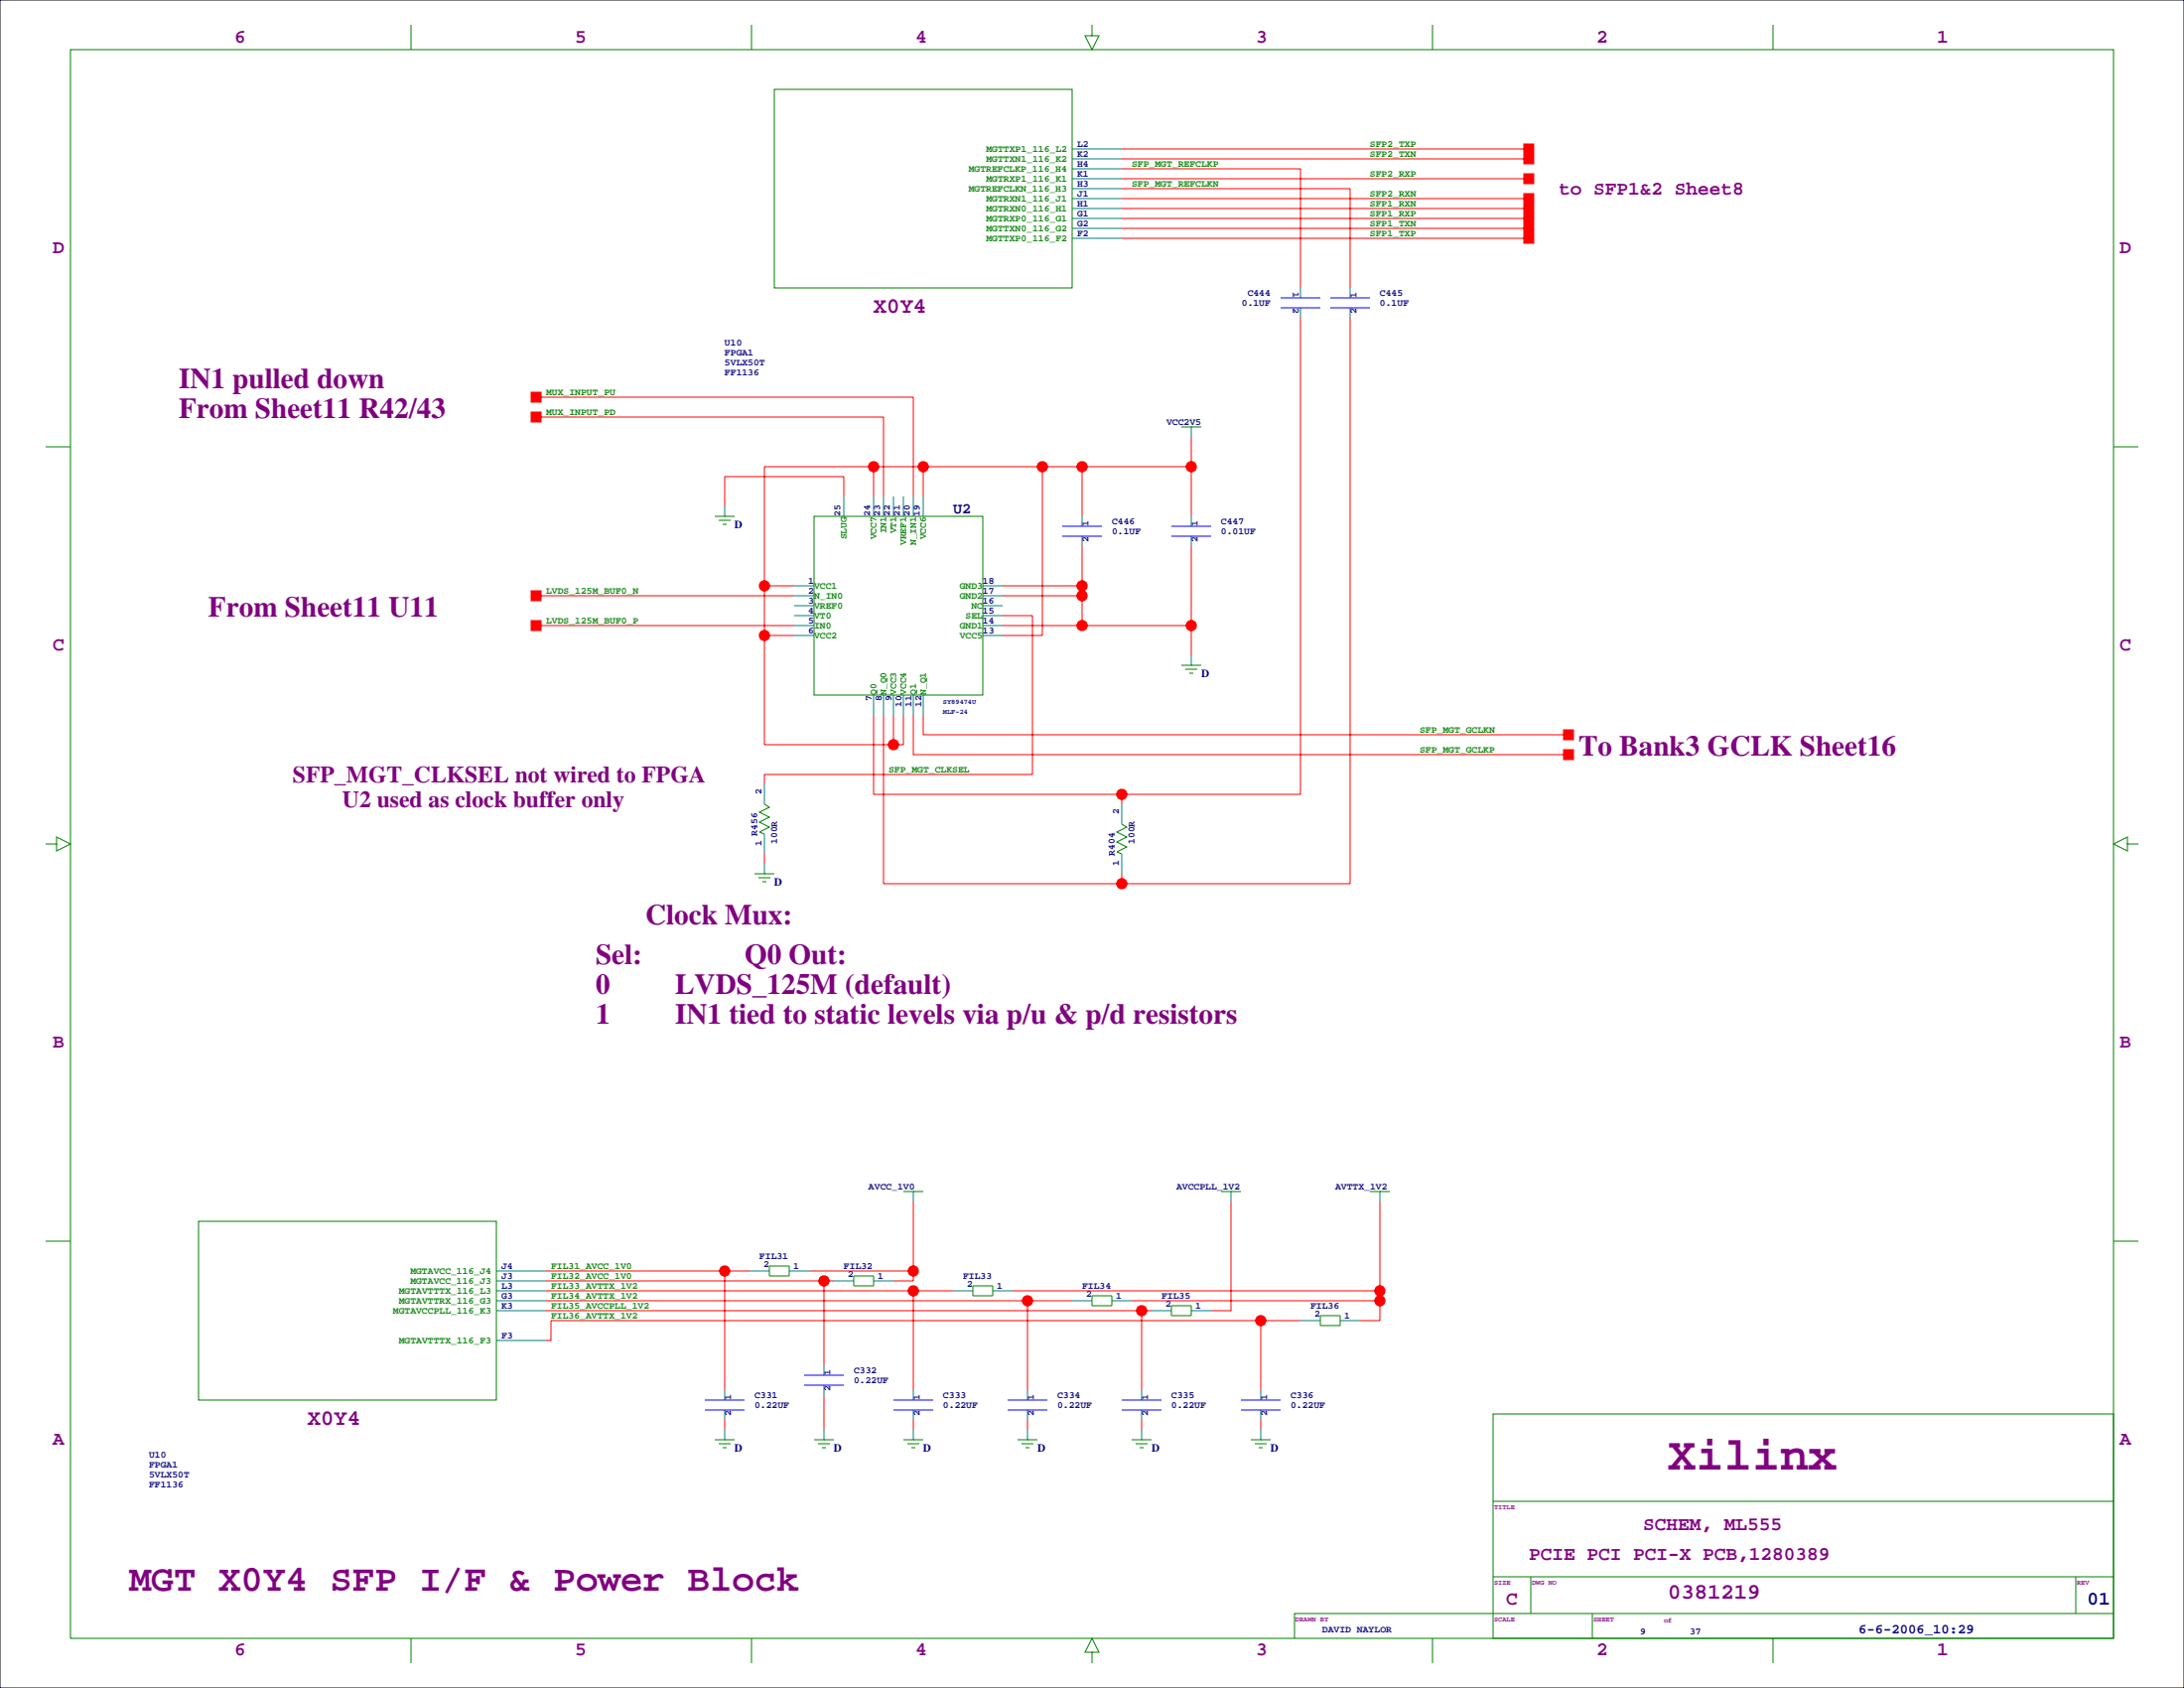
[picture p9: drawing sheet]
<svg xmlns="http://www.w3.org/2000/svg" width="559mm" height="432mm" viewBox="0 0 559 432" stroke-linecap="round" stroke-linejoin="round" font-family="sans-serif">
<path d="M0 0h558.8v431.8h-558.8z" fill="none" stroke="#000" stroke-width=".25"/>
<g fill="none" stroke="#f00" stroke-width=".25">
<path d="M287 38.1h104.2M287 48.3h58.4v25.4M287 43.2h45.7v30.5M287 58.4h104.2M287 55.9h104.2M287 53.3h104.2M287 50.8h104.2M287 45.7h104.2M287 40.6h104.2M287 61h104.2M332.7 81.3v121.9h-109.2v-20.3M345.4 81.3v144.8h-119.3v-43.2"/>
<path d="M137.2 101.6h96.5v25.4M137.2 106.7h88.9v20.3M223.5 119.4v7.6M236.2 119.4v7.6M266.7 119.4v43.2h-10.2M276.9 119.4v12.7M304.8 119.4h-109.2v71.1h35.5v-7.6M304.8 111.8v20.3M215.9 127v-5.1h-30.5v7.6M276.9 139.7v20.3M304.8 139.7v27.9M137.2 152.4h66"/>
<path d="M195.6 149.9h7.6M256.5 157.5h7.7v40.6h-68.6v2.6M256.5 152.4h20.4M256.5 149.9h20.4M137.2 160h66M195.6 162.6h7.6M256.5 160h48.3M228.6 182.9v7.6M233.7 182.9v10.1h167.6M236.2 182.9v5.1h165.1M195.6 218.4v2.6M287 203.2v2.5"/>
<path d="M287 223.5v2.6M233.7 307.3v20.4h-5.1M315 307.3v28h-5.1M353.1 307.3v30.5h-5.1M139.7 330.2h104.1M139.7 332.7h134.6M139.7 335.3h154.9M139.7 325.1h52.1M139.7 327.7h73.7M185.4 325.1v30.5M207 325.1h26.7M210.8 327.7v21.5"/>
<path d="M233.7 330.2v25.4M259.1 330.2h94M262.9 332.7v22.9M289.6 332.7h63.5M292.1 335.3v20.3M322.6 337.8v17.8M332.7 337.8h-191.7v5.1h-1.3M210.8 356.9v8.9M185.4 363.2v2.6M233.7 363.2v2.6M262.9 363.2v2.6M292.1 363.2v2.6"/>
<path d="M322.6 363.2v2.6"/>
<circle cx="223.5" cy="119.4" r="1.27"/>
<circle cx="236.2" cy="119.4" r="1.27"/>
<circle cx="266.7" cy="119.4" r="1.27"/>
<circle cx="276.9" cy="119.4" r="1.27"/>
<circle cx="304.8" cy="119.4" r="1.27"/>
<circle cx="195.6" cy="149.9" r="1.27"/>
<circle cx="276.9" cy="149.9" r="1.27"/>
<circle cx="276.9" cy="152.4" r="1.27"/>
<circle cx="195.6" cy="162.6" r="1.27"/>
<circle cx="276.9" cy="160" r="1.27"/>
<circle cx="304.8" cy="160" r="1.27"/>
<circle cx="228.6" cy="190.5" r="1.27"/>
<circle cx="287" cy="203.2" r="1.27"/>
<circle cx="287" cy="226.1" r="1.27"/>
<circle cx="185.4" cy="325.1" r="1.27"/>
<circle cx="210.8" cy="327.7" r="1.27"/>
<circle cx="233.7" cy="325.1" r="1.27"/>
<circle cx="233.7" cy="330.2" r="1.27"/>
<circle cx="262.9" cy="332.7" r="1.27"/>
<circle cx="292.1" cy="335.3" r="1.27"/>
<circle cx="322.6" cy="337.8" r="1.27"/>
<circle cx="353.1" cy="330.2" r="1.27"/>
<circle cx="353.1" cy="332.7" r="1.27"/>
</g>
<g fill="#f00" stroke="#f00" stroke-width=".25">
<path d="M389.9 59.7h2.5v2.5h-2.5z" fill-rule="evenodd"/>
<path d="M389.9 57.1h2.5v2.6h-2.5z" fill-rule="evenodd"/>
<path d="M389.9 54.6h2.5v2.5h-2.5z" fill-rule="evenodd"/>
<path d="M389.9 52.1h2.5v2.5h-2.5z" fill-rule="evenodd"/>
<path d="M389.9 36.8h2.5v2.6h-2.5z" fill-rule="evenodd"/>
<path d="M389.9 49.5h2.5v2.6h-2.5z" fill-rule="evenodd"/>
<path d="M389.9 44.4h2.5v2.6h-2.5z" fill-rule="evenodd"/>
<path d="M389.9 39.4h2.5v2.5h-2.5z" fill-rule="evenodd"/>
<path d="M400 186.7h2.6v2.5h-2.6z" fill-rule="evenodd"/>
<path d="M400 191.8h2.6v2.5h-2.6z" fill-rule="evenodd"/>
<path d="M135.9 158.8h2.5v2.5h-2.5z" fill-rule="evenodd"/>
<path d="M135.9 151.1h2.5v2.6h-2.5z" fill-rule="evenodd"/>
<path d="M135.9 105.4h2.5v2.5h-2.5z" fill-rule="evenodd"/>
<path d="M135.9 100.3h2.5v2.6h-2.5z" fill-rule="evenodd"/>
<circle cx="353.1" cy="330.2" r="1.27"/>
<circle cx="353.1" cy="332.7" r="1.27"/>
<circle cx="233.7" cy="325.1" r="1.27"/>
<circle cx="287" cy="226.1" r="1.27"/>
<circle cx="287" cy="203.2" r="1.27"/>
<circle cx="276.9" cy="149.9" r="1.27"/>
<circle cx="276.9" cy="152.4" r="1.27"/>
<circle cx="276.9" cy="160" r="1.27"/>
<circle cx="304.8" cy="160" r="1.27"/>
<circle cx="185.4" cy="325.1" r="1.27"/>
<circle cx="210.8" cy="327.7" r="1.27"/>
<circle cx="233.7" cy="330.2" r="1.27"/>
<circle cx="262.9" cy="332.7" r="1.27"/>
<circle cx="322.6" cy="337.8" r="1.27"/>
<circle cx="292.1" cy="335.3" r="1.27"/>
<circle cx="304.8" cy="119.4" r="1.27"/>
<circle cx="276.9" cy="119.4" r="1.27"/>
<circle cx="266.7" cy="119.4" r="1.27"/>
<circle cx="236.2" cy="119.4" r="1.27"/>
<circle cx="223.5" cy="119.4" r="1.27"/>
<circle cx="195.6" cy="149.9" r="1.27"/>
<circle cx="195.6" cy="162.6" r="1.27"/>
<circle cx="228.6" cy="190.5" r="1.27"/>
</g>
<g fill="none" stroke="#008080" stroke-width=".25">
<path d="M274.3 38.1h12.7M274.3 58.4h12.7M274.3 55.9h12.7M274.3 53.3h12.7M274.3 50.8h12.7M274.3 48.3h12.7M274.3 45.7h12.7M274.3 43.2h12.7M274.3 40.6h12.7M274.3 61h12.7M332.7 73.7v2.5M332.7 78.7v2.6"/>
<path d="M345.4 73.7v2.5M345.4 78.7v2.6M304.8 109.2v2.6M185.4 129.5v2.6M215.9 127v5.1M223.5 127v5.1M226.1 127v5.1M228.6 127v5.1M231.1 127v5.1M233.7 127v5.1M236.2 127v5.1M276.9 132.1v2.5"/>
<path d="M276.9 137.2v2.5M304.8 132.1v2.5M304.8 137.2v2.5M203.2 152.4h5.1M203.2 149.9h5.1M203.2 154.9h5.1M203.2 157.5h5.1M251.5 152.4h5M251.5 149.9h5M251.5 154.9h5M251.5 157.5h5M203.2 162.6h5.1"/>
<path d="M203.2 160h5.1M223.5 177.8v5.1M226.1 177.8v5.1M228.6 177.8v5.1M231.1 177.8v5.1M233.7 177.8v5.1M236.2 177.8v5.1M251.5 162.6h5M251.5 160h5M304.8 167.6v2.6M195.6 200.7v5M195.6 213.4v5"/>
<path d="M287 205.7v5.1M287 218.4v5.1M195.6 221v2.5M233.7 304.8v2.5M315 304.8v2.5M353.1 304.8v2.5M127 335.3h12.7M127 332.7h12.7M127 330.2h12.7M127 327.7h12.7M127 325.1h12.7M191.8 325.1h5"/>
<path d="M201.9 325.1h5.1M213.4 327.7h5M223.5 327.7h5.1M243.8 330.2h5.1M254 330.2h5.1M274.3 332.7h5.1M284.5 332.7h5.1M294.6 335.3h5.1M304.8 335.3h5.1M332.7 337.8h5.1M342.9 337.8h5.1M127 342.9h12.7"/>
<path d="M185.4 355.6v2.5M210.8 349.2v2.6M210.8 354.3v2.6M233.7 355.6v2.5M262.9 355.6v2.5M292.1 355.6v2.5M322.6 355.6v2.5M185.4 360.7v2.5M185.4 365.8v2.5M210.8 365.8v2.5M233.7 360.7v2.5M233.7 365.8v2.5"/>
<path d="M262.9 360.7v2.5M262.9 365.8v2.5M292.1 360.7v2.5M292.1 365.8v2.5M322.6 360.7v2.5M322.6 365.8v2.5"/>
</g>
<g fill="none" stroke="#008000" stroke-width=".25">
<path d="M18 12.7h522.8v406.4h-522.8zM105.2 6.3v6.4M192.3 6.3v6.4M279.4 6.3v2.8h1.8l-1.8 3.6-1.8-3.6h1.8M366.5 6.3v6.4M453.6 6.3v6.4M198.1 22.9h76.2v50.8h-76.2zM11.7 114.3h6.3M302.3 109.2h5M304.8 109.2h.1M540.8 114.3h6.3M182.9 132.1h5.1"/>
<path d="M183.9 133.1h3M184.9 134.1h1M185.4 132.1h.1M208.3 132.1h43.2v45.7h-43.2zM302.3 170.2h5M303.3 171.2h3M304.3 172.2h1M304.8 170.2h.1M11.7 215.9h2.8v-1.8l3.5 1.8-3.5 1.8v-1.8M195.6 205.7l1.2 .8-2.5 1.3 2.5 1.2-2.5 1.3 2.5 1.3-2.5 1.3 1.3 .5M287 210.8l1.3 .8-2.5 1.3 2.5 1.2-2.5 1.3 2.5 1.3-2.5 1.2 1.2 .5M544.3 215.9v-1.8l-3.5 1.8 3.5 1.8v-1.8h2.8"/>
<path d="M193 223.5h5.1M194.1 224.5h3M195.1 225.6h1M195.6 223.5h.1M11.7 317.5h6.3M50.8 312.4h76.2v45.7h-76.2zM231.1 304.8h5.1M233.7 304.8h.1M312.4 304.8h5.1M315 304.8h.1M350.5 304.8h5.1M353.1 304.8h.1"/>
<path d="M540.8 317.5h6.3M196.8 323.8h5.1v2.6h-5.1zM218.4 326.4h5.1v2.5h-5.1zM248.9 328.9h5.1v2.6h-5.1zM279.4 331.5h5.1v2.5h-5.1zM299.7 334h5.1v2.5h-5.1zM337.8 336.5h5.1v2.6h-5.1zM182.9 368.3h5.1M183.9 369.3h3M184.9 370.3h1M185.4 368.3h.1M208.3 368.3h5.1"/>
<path d="M209.3 369.3h3M210.3 370.3h1M210.8 368.3h.1M231.1 368.3h5.1M232.2 369.3h3M233.2 370.3h1M233.7 368.3h.1M260.3 368.3h5.1M261.4 369.3h3M262.4 370.3h1M262.9 368.3h.1M289.6 368.3h5"/>
<path d="M290.6 369.3h3M291.6 370.3h1M292.1 368.3h.1M320 368.3h5.1M321.1 369.3h3M322.1 370.3h1M322.6 368.3h.1M382 361.7h158.8v57.4h-158.8zM382 384h158.8M105.2 419.1v6.3M192.3 419.1v6.3M366.5 419.1v6.3"/>
<path d="M382 403.4h158.8M391.7 403.4v9.3M407.4 412.7v6.4M453.6 419.1v6.3M531.1 403.4v9.3M540.8 412.7h-209.6v6.4M279.4 422.7h1.8l-1.8-3.6-1.8 3.6h1.8v2.7"/>
</g>
<g fill="none" stroke="#00f" stroke-width=".25">
<path d="M327.7 76.2h10.1M327.7 78.7h10.1M340.4 76.2h10.1M340.4 78.7h10.1M271.8 134.6h10.1M271.8 137.2h10.1M299.7 134.6h10.2M299.7 137.2h10.2M180.3 358.1h10.2M205.7 351.8h10.2M205.7 354.3h10.2M228.6 358.1h10.2"/>
<path d="M257.8 358.1h10.2M287 358.1h10.2M317.5 358.1h10.2M180.3 360.7h10.2M228.6 360.7h10.2M257.8 360.7h10.2M287 360.7h10.2M317.5 360.7h10.2"/>
</g>
<text font-size="12" fill="#800080" x="426.7" y="376">Xilinx</text>
<text font-size="9.5" fill="#800080" x="33" y="407">MGT X0Y4 SFP I/F &amp; Power Block</text>
<g font-size="7.4" fill="#800080">
<text x="45.7" y="99.4">IN1 pulled down</text>
<text x="45.7" y="107">From Sheet11 R42/43</text>
<text x="53.3" y="157.8">From Sheet11 U11</text>
<text x="403.9" y="193.4">To Bank3 GCLK Sheet16</text>
<text x="165.1" y="236.6">Clock Mux:</text>
<text x="152.4" y="246.7">Sel:</text>
<text x="190.5" y="246.7">Q0 Out:</text>
<text x="152.4" y="254.4">0</text>
<text x="172.8" y="254.4">LVDS_125M (default)</text>
<text x="152.4" y="262">1</text>
<text x="172.8" y="262">IN1 tied to static levels via p/u &amp; p/d resistors</text>
</g>
<g font-size="6" fill="#800080">
<text x="74.9" y="200.2">SFP_MGT_CLKSEL not wired to FPGA</text>
<text x="87.6" y="206.5">U2 used as clock buffer only</text>
</g>
<g font-size="5.6" fill="#800080">
<text x="223.5" y="80.1">X0Y4</text>
<text x="78.7" y="364.6">X0Y4</text>
<text x="426.7" y="409.1">0381219</text>
</g>
<g font-size="4.9" fill="#800080">
<text x="60" y="11">6</text>
<text x="147.1" y="11">5</text>
<text x="234.2" y="11">4</text>
<text x="321.4" y="11">3</text>
<text x="408.5" y="11">2</text>
<text x="495.6" y="11">1</text>
<text x="398.8" y="49.8">to SFP1&amp;2 Sheet8</text>
<text x="13.5" y="64.9">D</text>
<text x="542.3" y="64.9">D</text>
<text x="13.5" y="166.5">C</text>
<text x="542.3" y="166.5">C</text>
<text x="13.5" y="268.1">B</text>
<text x="542.3" y="268.1">B</text>
<text x="13.5" y="369.7">A</text>
<text x="542.3" y="369.7">A</text>
<text x="420.4" y="391.4">SCHEM, ML555</text>
<text x="391.2" y="399">PCIE PCI PCI-X PCB,1280389</text>
<text x="385.4" y="410.6">C</text>
<text x="60" y="423.5">6</text>
<text x="147.1" y="423.5">5</text>
<text x="234.2" y="423.5">4</text>
<text x="321.4" y="423.5">3</text>
<text x="408.5" y="423.5">2</text>
<text x="495.6" y="423.5">1</text>
</g>
<text font-size="4.9" fill="#000080" x="534" y="410.6">01</text>
<text font-size="3.9" fill="#000080" x="243.8" y="131.3">U2</text>
<text font-size="3.5" fill="#000080" x="475.5" y="417.9">6-6-2006_10:29</text>
<g font-size="2.8" fill="#000080">
<text x="188" y="135.1">D</text>
<text x="307.3" y="173.2">D</text>
<text x="198.1" y="226.5">D</text>
<text x="188" y="371.3">D</text>
<text x="213.4" y="371.3">D</text>
<text x="236.2" y="371.3">D</text>
<text x="265.4" y="371.3">D</text>
<text x="294.6" y="371.3">D</text>
<text x="325.1" y="371.3">D</text>
</g>
<g font-size="2.5" fill="#008000">
<text x="252.3" y="41.3">MGTTXN1_116_K2</text>
<text x="252.3" y="38.8">MGTTXP1_116_L2</text>
<text x="350.5" y="40.1">SFP2_TXN</text>
<text x="350.5" y="37.6">SFP2_TXP</text>
<text x="247.9" y="43.9">MGTREFCLKP_116_H4</text>
<text x="252.3" y="46.4">MGTRXP1_116_K1</text>
<text x="289.6" y="42.7">SFP_MGT_REFCLKP</text>
<text x="289.6" y="47.8">SFP_MGT_REFCLKN</text>
<text x="350.5" y="45.2">SFP2_RXP</text>
<text x="247.9" y="49">MGTREFCLKN_116_H3</text>
<text x="252.3" y="51.5">MGTRXN1_116_J1</text>
<text x="350.5" y="50.3">SFP2_RXN</text>
<text x="350.5" y="52.8">SFP1_RXN</text>
<text x="252.3" y="59.1">MGTTXN0_116_G2</text>
<text x="252.3" y="56.6">MGTRXP0_116_G1</text>
<text x="252.3" y="54">MGTRXN0_116_H1</text>
<text x="350.5" y="55.4">SFP1_RXP</text>
<text x="350.5" y="57.9">SFP1_TXN</text>
<text x="252.3" y="61.7">MGTTXP0_116_F2</text>
<text x="350.5" y="60.5">SFP1_TXP</text>
<text x="139.7" y="101.1">MUX_INPUT_PU</text>
<text x="139.7" y="106.2">MUX_INPUT_PD</text>
<text x="226.8" y="136.5" transform="rotate(-90 226.8 136.5)">IN1</text>
<text x="229.3" y="136.5" transform="rotate(-90 229.3 136.5)">VT1</text>
<text x="216.6" y="138" transform="rotate(-90 216.6 138)">SLUG</text>
<text x="224.2" y="138" transform="rotate(-90 224.2 138)">VCC7</text>
<text x="231.8" y="139.5" transform="rotate(-90 231.8 139.5)">VREF1</text>
<text x="234.4" y="139.5" transform="rotate(-90 234.4 139.5)">N_IN1</text>
<text x="236.9" y="138" transform="rotate(-90 236.9 138)">VCC6</text>
<text x="139.7" y="151.9">LVDS_125M_BUF0_N</text>
<text x="208.3" y="150.6">VCC1</text>
<text x="208.3" y="153.1">N_IN0</text>
<text x="208.3" y="155.6">VREF0</text>
<text x="245.5" y="153.1">GND2</text>
<text x="245.5" y="150.6">GND3</text>
<text x="248.5" y="155.6">NC</text>
<text x="139.7" y="159.5">LVDS_125M_BUF0_P</text>
<text x="208.3" y="158.2">VT0</text>
<text x="208.3" y="160.7">IN0</text>
<text x="245.5" y="160.7">GND1</text>
<text x="247" y="158.2">SEL</text>
<text x="208.3" y="163.3">VCC2</text>
<text x="245.5" y="163.3">VCC5</text>
<text x="224.2" y="177.8" transform="rotate(-90 224.2 177.8)">Q0</text>
<text x="226.8" y="177.8" transform="rotate(-90 226.8 177.8)">N_Q0</text>
<text x="229.3" y="177.8" transform="rotate(-90 229.3 177.8)">VCC3</text>
<text x="231.8" y="177.8" transform="rotate(-90 231.8 177.8)">VCC4</text>
<text x="234.4" y="177.8" transform="rotate(-90 234.4 177.8)">Q1</text>
<text x="236.9" y="177.8" transform="rotate(-90 236.9 177.8)">N_Q1</text>
<text x="363.2" y="187.5">SFP_MGT_GCLKN</text>
<text x="227.3" y="197.6">SFP_MGT_CLKSEL</text>
<text x="363.2" y="192.5">SFP_MGT_GCLKP</text>
<text x="105" y="328.4">MGTAVCC_116_J3</text>
<text x="105" y="325.8">MGTAVCC_116_J4</text>
<text x="141" y="329.7">FIL33_AVTTX_1V2</text>
<text x="141" y="327.2">FIL32_AVCC_1V0</text>
<text x="141" y="324.6">FIL31_AVCC_1V0</text>
<text x="100.5" y="336">MGTAVCCPLL_116_K3</text>
<text x="102" y="333.4">MGTAVTTRX_116_G3</text>
<text x="102" y="330.9">MGTAVTTTX_116_L3</text>
<text x="141" y="334.8">FIL35_AVCCPLL_1V2</text>
<text x="141" y="332.2">FIL34_AVTTX_1V2</text>
<text x="141" y="337.3">FIL36_AVTTX_1V2</text>
<text x="102" y="343.6">MGTAVTTTX_116_F3</text>
</g>
<g font-size="2.5" fill="#000080">
<text x="275.6" y="37.6">L2</text>
<text x="275.6" y="40.1">K2</text>
<text x="275.6" y="47.8">H3</text>
<text x="275.6" y="45.2">K1</text>
<text x="275.6" y="42.7">H4</text>
<text x="275.6" y="52.8">H1</text>
<text x="275.6" y="50.3">J1</text>
<text x="275.6" y="57.9">G2</text>
<text x="275.6" y="55.4">G1</text>
<text x="275.6" y="60.5">F2</text>
<text x="319.2" y="75.7">C444</text>
<text x="330.8" y="74.7" transform="rotate(90 330.8 74.7)">1</text>
<text x="347.1" y="76.2" transform="rotate(-90 347.1 76.2)">1</text>
<text x="353.1" y="75.7">C445</text>
<text x="317.7" y="78.2">0.1UF</text>
<text x="330.8" y="78.7" transform="rotate(90 330.8 78.7)">2</text>
<text x="347.1" y="80.2" transform="rotate(-90 347.1 80.2)">2</text>
<text x="353.1" y="78.2">0.1UF</text>
<text x="185.4" y="88.4">U10</text>
<text x="185.4" y="90.9">FPGA1</text>
<text x="185.4" y="93.5">5VLX50T</text>
<text x="185.4" y="96">FF1136</text>
<text x="298.5" y="108.7">VCC2V5</text>
<text x="215" y="132.1" transform="rotate(-90 215 132.1)">25</text>
<text x="222.6" y="132.1" transform="rotate(-90 222.6 132.1)">24</text>
<text x="225.1" y="132.1" transform="rotate(-90 225.1 132.1)">23</text>
<text x="227.7" y="132.1" transform="rotate(-90 227.7 132.1)">22</text>
<text x="230.2" y="132.1" transform="rotate(-90 230.2 132.1)">21</text>
<text x="232.8" y="132.1" transform="rotate(-90 232.8 132.1)">20</text>
<text x="235.3" y="132.1" transform="rotate(-90 235.3 132.1)">19</text>
<text x="278.5" y="134.6" transform="rotate(-90 278.5 134.6)">1</text>
<text x="284.5" y="134.1">C446</text>
<text x="284.5" y="136.7">0.1UF</text>
<text x="306.4" y="134.6" transform="rotate(-90 306.4 134.6)">1</text>
<text x="312.4" y="134.1">C447</text>
<text x="312.4" y="136.7">0.01UF</text>
<text x="278.5" y="138.6" transform="rotate(-90 278.5 138.6)">2</text>
<text x="306.4" y="138.6" transform="rotate(-90 306.4 138.6)">2</text>
<text x="206.8" y="149.4">1</text>
<text x="251.5" y="149.4">18</text>
<text x="206.8" y="151.9">2</text>
<text x="206.8" y="154.4">3</text>
<text x="251.5" y="151.9">17</text>
<text x="251.5" y="154.4">16</text>
<text x="206.8" y="157">4</text>
<text x="206.8" y="159.5">5</text>
<text x="251.5" y="159.5">14</text>
<text x="251.5" y="157">15</text>
<text x="206.8" y="162.1">6</text>
<text x="251.5" y="162.1">13</text>
<text x="223" y="179.3" transform="rotate(-90 223 179.3)">7</text>
<text x="225.6" y="179.3" transform="rotate(-90 225.6 179.3)">8</text>
<text x="228.1" y="179.3" transform="rotate(-90 228.1 179.3)">9</text>
<text x="230.6" y="180.8" transform="rotate(-90 230.6 180.8)">10</text>
<text x="233.2" y="180.8" transform="rotate(-90 233.2 180.8)">11</text>
<text x="235.7" y="180.8" transform="rotate(-90 235.7 180.8)">12</text>
<text x="194.8" y="203.2" transform="rotate(-90 194.8 203.2)">2</text>
<text x="286.3" y="208.3" transform="rotate(-90 286.3 208.3)">2</text>
<text x="193.7" y="213.8" transform="rotate(-90 193.7 213.8)">R456</text>
<text x="198.8" y="215.9" transform="rotate(-90 198.8 215.9)">100R</text>
<text x="290.3" y="215.9" transform="rotate(-90 290.3 215.9)">100R</text>
<text x="194.8" y="216.4" transform="rotate(-90 194.8 216.4)">1</text>
<text x="285.2" y="218.9" transform="rotate(-90 285.2 218.9)">R404</text>
<text x="286.3" y="221.4" transform="rotate(-90 286.3 221.4)">1</text>
<text x="222.2" y="304.3">AVCC_1V0</text>
<text x="301" y="304.3">AVCCPLL_1V2</text>
<text x="341.6" y="304.3">AVTTX_1V2</text>
<text x="194.3" y="322">FIL31</text>
<text x="128.3" y="329.7">L3</text>
<text x="128.3" y="327.2">J3</text>
<text x="128.3" y="324.6">J4</text>
<text x="195.4" y="324.2">2</text>
<text x="203" y="324.6">1</text>
<text x="215.9" y="324.5">FIL32</text>
<text x="217" y="326.7">2</text>
<text x="224.6" y="327.2">1</text>
<text x="246.4" y="327.1">FIL33</text>
<text x="247.4" y="329.3">2</text>
<text x="255.1" y="329.7">1</text>
<text x="276.9" y="329.6">FIL34</text>
<text x="128.3" y="334.8">K3</text>
<text x="128.3" y="332.2">G3</text>
<text x="277.9" y="331.8">2</text>
<text x="285.5" y="332.2">1</text>
<text x="297.2" y="332.2">FIL35</text>
<text x="298.2" y="334.4">2</text>
<text x="305.9" y="334.8">1</text>
<text x="335.3" y="334.7">FIL36</text>
<text x="336.3" y="336.9">2</text>
<text x="344" y="337.3">1</text>
<text x="128.3" y="342.4">F3</text>
<text x="212.4" y="351.8" transform="rotate(-90 212.4 351.8)">1</text>
<text x="218.4" y="351.3">C332</text>
<text x="218.4" y="353.8">0.22UF</text>
<text x="187" y="358.1" transform="rotate(-90 187 358.1)">1</text>
<text x="193" y="357.6">C331</text>
<text x="212.4" y="355.8" transform="rotate(-90 212.4 355.8)">2</text>
<text x="235.3" y="358.1" transform="rotate(-90 235.3 358.1)">1</text>
<text x="241.3" y="357.6">C333</text>
<text x="264.5" y="358.1" transform="rotate(-90 264.5 358.1)">1</text>
<text x="270.5" y="357.6">C334</text>
<text x="293.7" y="358.1" transform="rotate(-90 293.7 358.1)">1</text>
<text x="299.7" y="357.6">C335</text>
<text x="324.2" y="358.1" transform="rotate(-90 324.2 358.1)">1</text>
<text x="330.2" y="357.6">C336</text>
<text x="187" y="362.2" transform="rotate(-90 187 362.2)">2</text>
<text x="193" y="360.2">0.22UF</text>
<text x="235.3" y="362.2" transform="rotate(-90 235.3 362.2)">2</text>
<text x="241.3" y="360.2">0.22UF</text>
<text x="264.5" y="362.2" transform="rotate(-90 264.5 362.2)">2</text>
<text x="270.5" y="360.2">0.22UF</text>
<text x="293.7" y="362.2" transform="rotate(-90 293.7 362.2)">2</text>
<text x="299.7" y="360.2">0.22UF</text>
<text x="324.2" y="362.2" transform="rotate(-90 324.2 362.2)">2</text>
<text x="330.2" y="360.2">0.22UF</text>
<text x="38.1" y="375.4">FPGA1</text>
<text x="38.1" y="378">5VLX50T</text>
<text x="38.1" y="372.9">U10</text>
<text x="38.1" y="380.5">FF1136</text>
<text x="338.3" y="417.6">DAVID NAYLOR</text>
<text x="419.6" y="418.1">9</text>
<text x="432.3" y="418.1">37</text>
</g>
<g font-size="1.8" fill="#000080">
<text x="241.3" y="180">SY89474U</text>
<text x="241.3" y="182.5">MLF-24</text>
</g>
<g font-size="1.8" fill="#800080">
<text x="382.3" y="386">TITLE</text>
<text x="382.3" y="405.3">SIZE</text>
<text x="391.9" y="405.3">DWG NO</text>
<text x="531.4" y="405.3">REV</text>
<text x="331.5" y="414.7">DRAWN BY</text>
<text x="382.3" y="414.7">SCALE</text>
<text x="407.7" y="414.7">SHEET</text>
<text x="425.7" y="414.9">of</text>
</g>
</svg>
